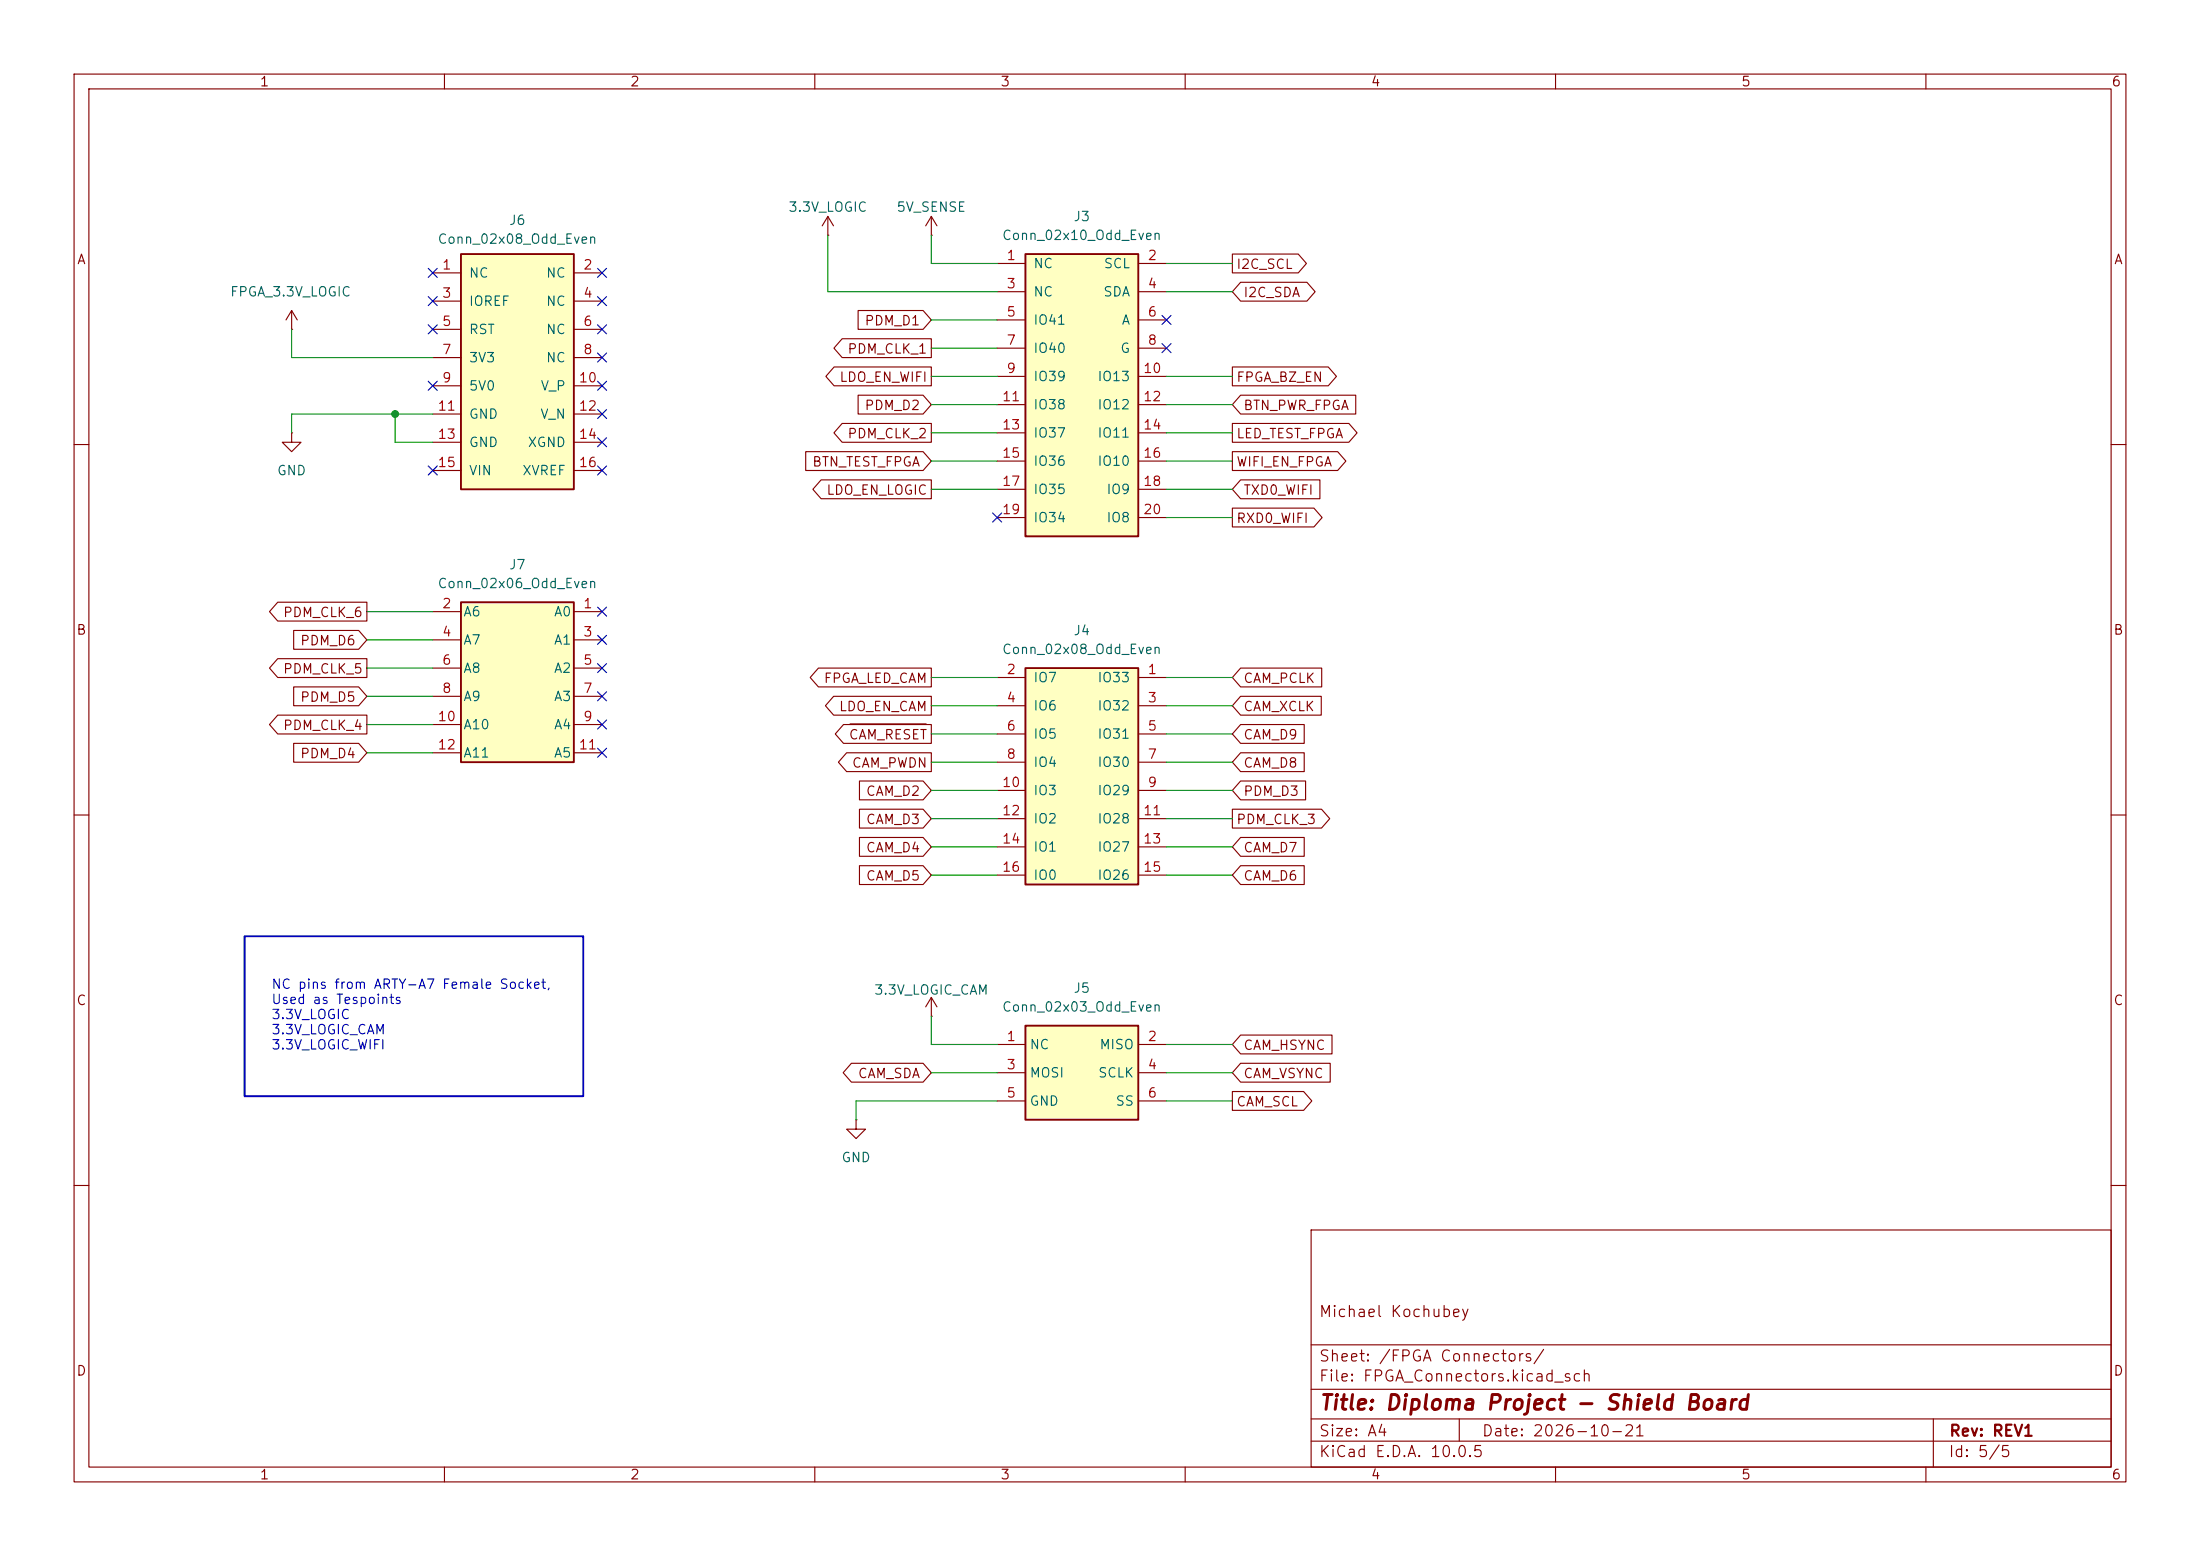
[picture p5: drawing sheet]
<svg xmlns="http://www.w3.org/2000/svg" width="297mm" height="210mm" viewBox="0 0 297 210" stroke-linecap="round" stroke-linejoin="round" font-family="sans-serif">
<g fill="none" stroke="#840000" stroke-width=".15">
<path d="M10 10h277v190h-277zM12 12h273v186h-273zM60 10v2M110 10v2M160 10v2M210 10v2M260 10v2M10 60h2M285 60h2M10 110h2M285 110h2M10 160h2"/>
<path d="M177 166h108v32h-108zM285 160h2M60 198v2M110 198v2M160 198v2M177 194.5h108M177 191.5h108M177 187.5h108M177 181.5h108M197 191.5v3M210 198v2M260 198v2"/>
<path d="M261 191.5v6.5"/>
</g>
<path d="M62.2 81.3h15.3v21.6h-15.3z" fill="#ffffc2"/>
<path d="M62.2 81.3h15.3v21.6h-15.3z" fill="none" stroke="#840000" stroke-width=".25"/>
<g fill="none" stroke="#840000" stroke-width=".15">
<path d="M125.7 31.8h.1M125.7 29.2v2.6M125.7 29.2l-.7 1.3M125.7 29.2l.8 1.3M39.4 44.5h.1M39.4 41.9l-.8 1.3M39.4 41.9l.7 1.3M39.4 41.9v2.6M58.4 82.6h3.8M58.4 86.4h3.8M58.4 90.2h3.8M58.4 94h3.8"/>
<path d="M58.4 97.8h3.8M77.5 82.6h3.8M77.5 86.4h3.8M77.5 90.2h3.8M77.5 94h3.8M77.5 97.8h3.8M58.4 101.6h3.8M77.5 101.6h3.8M125.7 137.2h.1M125.7 134.6l-.7 1.3M125.7 134.6l.8 1.3M125.7 134.6v2.6"/>
</g>
<path d="M138.4 90.2h15.3v29.2h-15.3z" fill="#ffffc2"/>
<path d="M138.4 90.2h15.3v29.2h-15.3z" fill="none" stroke="#840000" stroke-width=".25"/>
<g fill="none" stroke="#840000" stroke-width=".15">
<path d="M134.6 91.4h3.8M134.6 95.3h3.8M134.6 99.1h3.8M153.7 91.4h3.8M153.7 95.3h3.8M153.7 99.1h3.8M134.6 102.9h3.8M134.6 106.7h3.8M134.6 110.5h3.8M134.6 114.3h3.8M134.6 118.1h3.8M153.7 102.9h3.8"/>
<path d="M153.7 106.7h3.8M153.7 110.5h3.8M153.7 114.3h3.8M153.7 118.1h3.8"/>
</g>
<path d="M138.4 138.4h15.3v12.7h-15.3z" fill="#ffffc2"/>
<path d="M138.4 138.4h15.3v12.7h-15.3z" fill="none" stroke="#840000" stroke-width=".25"/>
<path d="M134.6 141h3.8M134.6 144.8h3.8M134.6 148.6h3.8M153.7 141h3.8M153.7 144.8h3.8M153.7 148.6h3.8" fill="none" stroke="#840000" stroke-width=".15"/>
<path d="M62.2 34.3h15.3v31.7h-15.3z" fill="#ffffc2"/>
<path d="M62.2 34.3h15.3v31.7h-15.3z" fill="none" stroke="#840000" stroke-width=".25"/>
<g fill="none" stroke="#840000" stroke-width=".15">
<path d="M58.4 36.8h3.8M77.5 36.8h3.8M39.4 58.4v1.3h1.2l-1.2 1.3-1.3-1.3h1.3M39.4 58.4h.1M58.4 40.6h3.8M58.4 44.5h3.8M58.4 48.3h3.8M58.4 52.1h3.8M58.4 55.9h3.8M58.4 59.7h3.8M77.5 40.6h3.8M77.5 44.5h3.8"/>
<path d="M77.5 48.3h3.8M77.5 52.1h3.8M77.5 55.9h3.8M77.5 59.7h3.8M58.4 63.5h3.8M77.5 63.5h3.8"/>
</g>
<path d="M138.4 34.3h15.3v38.1h-15.3z" fill="#ffffc2"/>
<path d="M138.4 34.3h15.3v38.1h-15.3z" fill="none" stroke="#840000" stroke-width=".25"/>
<g fill="none" stroke="#840000" stroke-width=".15">
<path d="M111.8 31.8h.1M111.8 29.2l-.8 1.3M111.8 29.2l.7 1.3M111.8 29.2v2.6M134.6 35.6h3.8M134.6 39.4h3.8M153.7 35.6h3.8M153.7 39.4h3.8M166.4 34.3h8.9l1.1 1.3-1.1 1.2h-8.9zM167.5 38.1h8.9l1.1 1.3-1.1 1.2h-8.9l-1.1-1.2zM112.6 49.5h13.1v2.6h-13.1l-1.1-1.3zM113.7 45.7h12v2.6h-12l-1.1-1.3z"/>
<path d="M113.7 57.1h12v2.6h-12l-1.1-1.3zM115.8 41.9h8.8l1.1 1.3-1.1 1.3h-8.8zM115.8 53.3h8.8l1.1 1.3-1.1 1.3h-8.8zM134.6 43.2h3.8M134.6 47h3.8M134.6 50.8h3.8M134.6 54.6h3.8M134.6 58.4h3.8M153.7 43.2h3.8M153.7 47h3.8M153.7 50.8h3.8M153.7 54.6h3.8"/>
<path d="M153.7 58.4h3.8M166.4 57.1h15.7l1.1 1.3-1.1 1.3h-15.7zM166.4 49.5h12.9l1.1 1.3-1.1 1.3h-12.9zM167.5 53.3h15.5v2.6h-15.5l-1.1-1.3zM108.8 61h15.8l1.1 1.2-1.1 1.3h-15.8zM110.8 64.8h14.9v2.5h-14.9l-1.1-1.3zM134.6 62.2h3.8M134.6 66h3.8M134.6 69.9h3.8M153.7 62.2h3.8M153.7 66h3.8M153.7 69.9h3.8"/>
<path d="M166.4 61h14.2l1.1 1.2-1.1 1.3h-14.2zM166.4 68.6h11l1.1 1.3-1.1 1.2h-11zM167.5 64.8h10.7v2.5h-10.7l-1.1-1.3zM37.5 96.5h12v2.6h-12l-1.1-1.3zM37.5 88.9h12v2.5h-12l-1.1-1.2zM37.5 81.3h12v2.5h-12l-1.1-1.2zM39.6 85.1h8.8l1.1 1.3-1.1 1.2h-8.8zM39.6 92.7h8.8l1.1 1.3-1.1 1.3h-8.8zM110.5 90.2h15.2v2.5h-15.2l-1.1-1.3zM112.5 94h13.2v2.5h-13.2l-1.1-1.2zM113.9 97.8h11.8v2.5h-11.8l-1.1-1.2zM114.8 97.7h10.2"/>
<path d="M167.5 97.8h8.6v2.5h-8.6l-1.1-1.2zM167.5 90.2h10.9v2.5h-10.9l-1.1-1.3zM167.5 94h10.9v2.5h-10.9l-1.1-1.2zM39.6 100.3h8.8l1.1 1.3-1.1 1.3h-8.8zM114.3 101.6h11.4v2.5h-11.4l-1.1-1.2zM116 109.2h8.6l1.1 1.3-1.1 1.3h-8.6zM116 113h8.6l1.1 1.3-1.1 1.3h-8.6zM116 105.4h8.6l1.1 1.3-1.1 1.3h-8.6zM116 116.8h8.6l1.1 1.3-1.1 1.3h-8.6zM166.4 109.2h12l1.1 1.3-1.1 1.3h-12zM167.5 105.4h8.8v2.6h-8.8l-1.1-1.3zM167.5 101.6h8.6v2.5h-8.6l-1.1-1.2z"/>
<path d="M167.5 113h8.6v2.6h-8.6l-1.1-1.3zM167.5 116.8h8.6v2.6h-8.6l-1.1-1.3zM167.5 139.7h12.3v2.5h-12.3l-1.1-1.2zM114.9 143.5h9.7l1.1 1.3-1.1 1.3h-9.7l-1.1-1.3zM115.6 151.1v1.3h1.2l-1.2 1.3-1.3-1.3h1.3M115.6 151.1h.1M166.4 147.3h9.6l1.1 1.3-1.1 1.3h-9.6zM167.5 143.5h12.1v2.6h-12.1l-1.1-1.3z"/>
</g>
<g fill="none" stroke="#009600" stroke-width=".15">
<path d="M111.8 31.8v7.6h22.8M125.7 31.8v3.8h8.9M157.5 35.6h8.9M157.5 39.4h8.9M39.4 44.5v3.8h19M53.3 55.9v3.8h5.1M58.4 55.9h-19v2.5M125.7 54.6h8.9M125.7 58.4h8.9M125.7 43.2h8.9M125.7 47h8.9M125.7 50.8h8.9"/>
<path d="M157.5 54.6h8.9M157.5 58.4h8.9M157.5 50.8h8.9M125.7 66h8.9M125.7 62.2h8.9M157.5 69.9h8.9M157.5 66h8.9M157.5 62.2h8.9M49.5 97.8h8.9M49.5 94h8.9M49.5 90.2h8.9M49.5 86.4h8.9"/>
<path d="M49.5 82.6h8.9M125.7 95.3h8.9M125.7 99.1h8.9M125.7 91.4h8.9M157.5 95.3h8.9M157.5 99.1h8.9M157.5 91.4h8.9M49.5 101.6h8.9M125.7 114.3h8.9M125.7 106.7h8.9M125.7 110.5h8.9M125.7 102.9h8.9"/>
<path d="M125.7 118.1h8.9M157.5 114.3h8.9M157.5 106.7h8.9M157.5 110.5h8.9M157.5 102.9h8.9M157.5 118.1h8.9M125.7 137.2v3.8h8.9M125.7 144.8h8.9M134.6 148.6h-19v2.5M157.5 141h8.9M157.5 144.8h8.9M157.5 148.6h8.9"/>
</g>
<g fill="none" stroke="#000084" stroke-width=".15">
<path d="M57.8 36.2l1.2 1.2M59 36.2l-1.2 1.2M80.7 36.2l1.2 1.2M81.9 36.2l-1.2 1.2M57.8 43.8l1.2 1.3M57.8 51.5l1.2 1.2M57.8 40l1.2 1.2M59 43.8l-1.2 1.3M59 51.5l-1.2 1.2M59 40l-1.2 1.2M80.7 51.5l1.2 1.2M80.7 40l1.2 1.2"/>
<path d="M80.7 55.3l1.2 1.2M80.7 43.8l1.2 1.3M80.7 47.7l1.2 1.2M80.7 59.1l1.2 1.2M81.9 51.5l-1.2 1.2M81.9 40l-1.2 1.2M81.9 55.3l-1.2 1.2M81.9 43.8l-1.2 1.3M81.9 47.7l-1.2 1.2M81.9 59.1l-1.2 1.2M156.9 42.6l1.2 1.2M156.9 46.4l1.2 1.2"/>
<path d="M158.1 46.4l-1.2 1.2M158.1 42.6l-1.2 1.2M57.8 62.9l1.2 1.2M59 62.9l-1.2 1.2M80.7 62.9l1.2 1.2M81.9 62.9l-1.2 1.2M134 69.2l1.2 1.3M135.2 69.2l-1.2 1.3M80.7 93.4l1.2 1.2M80.7 97.2l1.2 1.2M80.7 89.6l1.2 1.2M80.7 85.8l1.2 1.2"/>
<path d="M80.7 81.9l1.2 1.3M81.9 93.4l-1.2 1.2M81.9 97.2l-1.2 1.2M81.9 89.6l-1.2 1.2M81.9 85.8l-1.2 1.2M81.9 81.9l-1.2 1.3M80.7 101l1.2 1.2M81.9 101l-1.2 1.2"/>
</g>
<path d="M33 126.4h45.7v21.6h-45.7z" fill="none" stroke="#0000c2" stroke-width=".25"/>
<circle cx="53.3" cy="55.9" r=".46" fill="#009600" stroke="#009600" stroke-width=".14"/>
<text font-size="2" fill="#840000" x="178" y="190.8">Title: Diploma Project - Shield Board</text>
<g font-size="1.5" fill="#840000">
<text x="178" y="178.1">Michael Kochubey</text>
<text x="178" y="184.1">Sheet: /FPGA Connectors/</text>
<text x="178" y="186.8">File: FPGA_Connectors.kicad_sch</text>
<text x="178" y="197">KiCad E.D.A. 10.0.5</text>
<text x="178" y="194.2">Size: A4</text>
<text x="200" y="194.2">Date: 2026-10-21</text>
<text x="263" y="197">Id: 5/5</text>
<text x="263" y="194.2">Rev: REV1</text>
</g>
<g font-size="1.3" fill="#840000">
<text x="35" y="12">1</text>
<text x="85" y="12">2</text>
<text x="135" y="12">3</text>
<text x="185" y="12">4</text>
<text x="235" y="12">5</text>
<text x="285" y="12">6</text>
<text x="10.3" y="36">A</text>
<text x="285.3" y="36">A</text>
<text x="166.8" y="36.6">I2C_SCL</text>
<text x="167.8" y="40.4">I2C_SDA</text>
<text x="116.6" y="44.2">PDM_D1</text>
<text x="113.2" y="51.9">LDO_EN_WIFI</text>
<text x="114.3" y="48">PDM_CLK_1</text>
<text x="166.8" y="51.9">FPGA_BZ_EN</text>
<text x="114.3" y="59.5">PDM_CLK_2</text>
<text x="116.6" y="55.7">PDM_D2</text>
<text x="166.8" y="59.5">LED_TEST_FPGA</text>
<text x="167.8" y="55.7">BTN_PWR_FPGA</text>
<text x="109.6" y="63.3">BTN_TEST_FPGA</text>
<text x="166.8" y="63.3">WIFI_EN_FPGA</text>
<text x="111.5" y="67.1">LDO_EN_LOGIC</text>
<text x="166.8" y="70.9">RXD0_WIFI</text>
<text x="167.8" y="67.1">TXD0_WIFI</text>
<text x="38.1" y="83.6">PDM_CLK_6</text>
<text x="10.2" y="86">B</text>
<text x="40.4" y="87.4">PDM_D6</text>
<text x="285.2" y="86">B</text>
<text x="38.1" y="91.2">PDM_CLK_5</text>
<text x="40.4" y="95">PDM_D5</text>
<text x="111.1" y="92.5">FPGA_LED_CAM</text>
<text x="167.8" y="92.5">CAM_PCLK</text>
<text x="38.1" y="98.8">PDM_CLK_4</text>
<text x="113.2" y="96.3">LDO_EN_CAM</text>
<text x="114.5" y="100.1">CAM_RESET</text>
<text x="167.8" y="100.1">CAM_D9</text>
<text x="167.8" y="96.3">CAM_XCLK</text>
<text x="40.4" y="102.7">PDM_D4</text>
<text x="114.9" y="103.9">CAM_PWDN</text>
<text x="116.8" y="107.7">CAM_D2</text>
<text x="167.8" y="107.7">PDM_D3</text>
<text x="167.8" y="103.9">CAM_D8</text>
<text x="116.8" y="111.5">CAM_D3</text>
<text x="166.8" y="111.5">PDM_CLK_3</text>
<text x="116.8" y="115.4">CAM_D4</text>
<text x="116.8" y="119.2">CAM_D5</text>
<text x="167.8" y="115.4">CAM_D7</text>
<text x="167.8" y="119.2">CAM_D6</text>
<text x="10.2" y="136">C</text>
<text x="285.2" y="136">C</text>
<text x="167.8" y="142">CAM_HSYNC</text>
<text x="115.7" y="145.8">CAM_SDA</text>
<text x="166.8" y="149.6">CAM_SCL</text>
<text x="167.8" y="145.8">CAM_VSYNC</text>
<text x="10.2" y="186">D</text>
<text x="285.2" y="186">D</text>
<text x="35" y="200">1</text>
<text x="85" y="200">2</text>
<text x="135" y="200">3</text>
<text x="185" y="200">4</text>
<text x="235" y="200">5</text>
<text x="285" y="200">6</text>
</g>
<g font-size="1.3" fill="#006464">
<text x="106.3" y="28.9">3.3V_LOGIC</text>
<text x="120.9" y="28.9">5V_SENSE</text>
<text x="59" y="33.2">Conn_02x08_Odd_Even</text>
<text x="68.6" y="30.7">J6</text>
<text x="135.2" y="32.7">Conn_02x10_Odd_Even</text>
<text x="144.8" y="30.2">J3</text>
<text x="31" y="40.3">FPGA_3.3V_LOGIC</text>
<text x="63.2" y="37.8">NC</text>
<text x="63.2" y="41.6">IOREF</text>
<text x="73.6" y="37.8">NC</text>
<text x="73.6" y="41.6">NC</text>
<text x="139.4" y="36.5">NC</text>
<text x="139.4" y="40.3">NC</text>
<text x="148.9" y="40.3">SDA</text>
<text x="148.9" y="36.5">SCL</text>
<text x="63.2" y="45.4">RST</text>
<text x="73.6" y="45.4">NC</text>
<text x="139.4" y="44.1">IO41</text>
<text x="139.4" y="48">IO40</text>
<text x="151.2" y="48">G</text>
<text x="151.3" y="44.1">A</text>
<text x="63.2" y="49.2">3V3</text>
<text x="63.2" y="53">5V0</text>
<text x="72.9" y="53">V_P</text>
<text x="73.6" y="49.2">NC</text>
<text x="139.4" y="51.8">IO39</text>
<text x="148.1" y="51.8">IO13</text>
<text x="63.2" y="56.8">GND</text>
<text x="72.8" y="56.8">V_N</text>
<text x="139.4" y="55.6">IO38</text>
<text x="139.4" y="59.4">IO37</text>
<text x="148.1" y="55.6">IO12</text>
<text x="148.1" y="59.4">IO11</text>
<text x="37.3" y="64.5">GND</text>
<text x="63.2" y="60.7">GND</text>
<text x="63.2" y="64.5">VIN</text>
<text x="70.4" y="64.5">XVREF</text>
<text x="71.1" y="60.7">XGND</text>
<text x="139.4" y="63.2">IO36</text>
<text x="148.1" y="63.2">IO10</text>
<text x="139.4" y="67">IO35</text>
<text x="139.4" y="70.8">IO34</text>
<text x="149.3" y="67">IO9</text>
<text x="149.3" y="70.8">IO8</text>
<text x="68.6" y="77.2">J7</text>
<text x="59" y="79.7">Conn_02x06_Odd_Even</text>
<text x="62.5" y="83.5">A6</text>
<text x="74.7" y="83.5">A0</text>
<text x="62.5" y="87.3">A7</text>
<text x="74.7" y="87.3">A1</text>
<text x="135.2" y="88.6">Conn_02x08_Odd_Even</text>
<text x="144.8" y="86.1">J4</text>
<text x="62.5" y="91.1">A8</text>
<text x="62.5" y="94.9">A9</text>
<text x="74.7" y="91.1">A2</text>
<text x="74.7" y="94.9">A3</text>
<text x="139.4" y="92.4">IO7</text>
<text x="148.1" y="92.4">IO33</text>
<text x="62.5" y="98.8">A10</text>
<text x="74.7" y="98.8">A4</text>
<text x="139.4" y="96.2">IO6</text>
<text x="139.4" y="100">IO5</text>
<text x="148.1" y="96.2">IO32</text>
<text x="148.1" y="100">IO31</text>
<text x="62.5" y="102.6">A11</text>
<text x="74.7" y="102.6">A5</text>
<text x="139.4" y="103.8">IO4</text>
<text x="139.4" y="107.6">IO3</text>
<text x="148.1" y="103.8">IO30</text>
<text x="148.1" y="107.6">IO29</text>
<text x="139.4" y="111.5">IO2</text>
<text x="148.1" y="111.5">IO28</text>
<text x="139.4" y="115.3">IO1</text>
<text x="139.4" y="119.1">IO0</text>
<text x="148.1" y="115.3">IO27</text>
<text x="148.1" y="119.1">IO26</text>
<text x="117.9" y="134.6">3.3V_LOGIC_CAM</text>
<text x="135.2" y="136.9">Conn_02x03_Odd_Even</text>
<text x="144.8" y="134.3">J5</text>
<text x="138.9" y="141.9">NC</text>
<text x="148.3" y="141.9">MISO</text>
<text x="138.9" y="145.7">MOSI</text>
<text x="138.9" y="149.6">GND</text>
<text x="148.2" y="145.7">SCLK</text>
<text x="150.5" y="149.6">SS</text>
<text x="113.5" y="157.2">GND</text>
</g>
<g font-size="1.3" fill="#a90000">
<text x="135.8" y="35.4">1</text>
<text x="154.8" y="35.4">2</text>
<text x="59.6" y="36.7">1</text>
<text x="59.6" y="40.5">3</text>
<text x="78.6" y="36.7">2</text>
<text x="78.6" y="40.5">4</text>
<text x="135.8" y="39.2">3</text>
<text x="154.8" y="39.2">4</text>
<text x="59.6" y="44.3">5</text>
<text x="78.6" y="44.3">6</text>
<text x="135.8" y="43">5</text>
<text x="135.8" y="46.9">7</text>
<text x="154.8" y="43">6</text>
<text x="154.8" y="46.9">8</text>
<text x="59.6" y="48.1">7</text>
<text x="59.6" y="51.9">9</text>
<text x="78" y="51.9">10</text>
<text x="78.6" y="48.1">8</text>
<text x="135.8" y="50.7">9</text>
<text x="154.2" y="50.7">10</text>
<text x="59" y="55.7">11</text>
<text x="59" y="59.6">13</text>
<text x="78" y="55.7">12</text>
<text x="78" y="59.6">14</text>
<text x="135.2" y="54.5">11</text>
<text x="135.2" y="58.3">13</text>
<text x="154.2" y="54.5">12</text>
<text x="154.2" y="58.3">14</text>
<text x="59" y="63.4">15</text>
<text x="78" y="63.4">16</text>
<text x="135.2" y="62.1">15</text>
<text x="135.2" y="65.9">17</text>
<text x="154.2" y="62.1">16</text>
<text x="154.2" y="65.9">18</text>
<text x="135.2" y="69.7">19</text>
<text x="154.2" y="69.7">20</text>
<text x="59.6" y="82.4">2</text>
<text x="78.6" y="82.4">1</text>
<text x="59.6" y="86.2">4</text>
<text x="78.6" y="86.2">3</text>
<text x="59.6" y="90">6</text>
<text x="59.6" y="93.8">8</text>
<text x="78.6" y="90">5</text>
<text x="78.6" y="93.8">7</text>
<text x="135.8" y="91.3">2</text>
<text x="135.8" y="95.1">4</text>
<text x="154.8" y="91.3">1</text>
<text x="154.8" y="95.1">3</text>
<text x="59" y="97.7">10</text>
<text x="59" y="101.5">12</text>
<text x="78" y="101.5">11</text>
<text x="78.6" y="97.7">9</text>
<text x="135.8" y="98.9">6</text>
<text x="154.8" y="98.9">5</text>
<text x="135.2" y="106.5">10</text>
<text x="135.8" y="102.7">8</text>
<text x="154.8" y="102.7">7</text>
<text x="154.8" y="106.5">9</text>
<text x="135.2" y="110.4">12</text>
<text x="154.2" y="110.4">11</text>
<text x="135.2" y="114.2">14</text>
<text x="135.2" y="118">16</text>
<text x="154.2" y="114.2">13</text>
<text x="154.2" y="118">15</text>
<text x="135.8" y="140.8">1</text>
<text x="154.8" y="140.8">2</text>
<text x="135.8" y="144.6">3</text>
<text x="135.8" y="148.5">5</text>
<text x="154.8" y="144.6">4</text>
<text x="154.8" y="148.5">6</text>
</g>
<g font-size="1.3" fill="#0000c2">
<text x="36.5" y="133.8">NC pins from ARTY-A7 Female Socket,</text>
<text x="36.5" y="135.8">Used as Tespoints</text>
<text x="36.5" y="137.9">3.3V_LOGIC</text>
<text x="36.5" y="139.9">3.3V_LOGIC_CAM</text>
<text x="36.5" y="142">3.3V_LOGIC_WIFI</text>
</g>
</svg>
